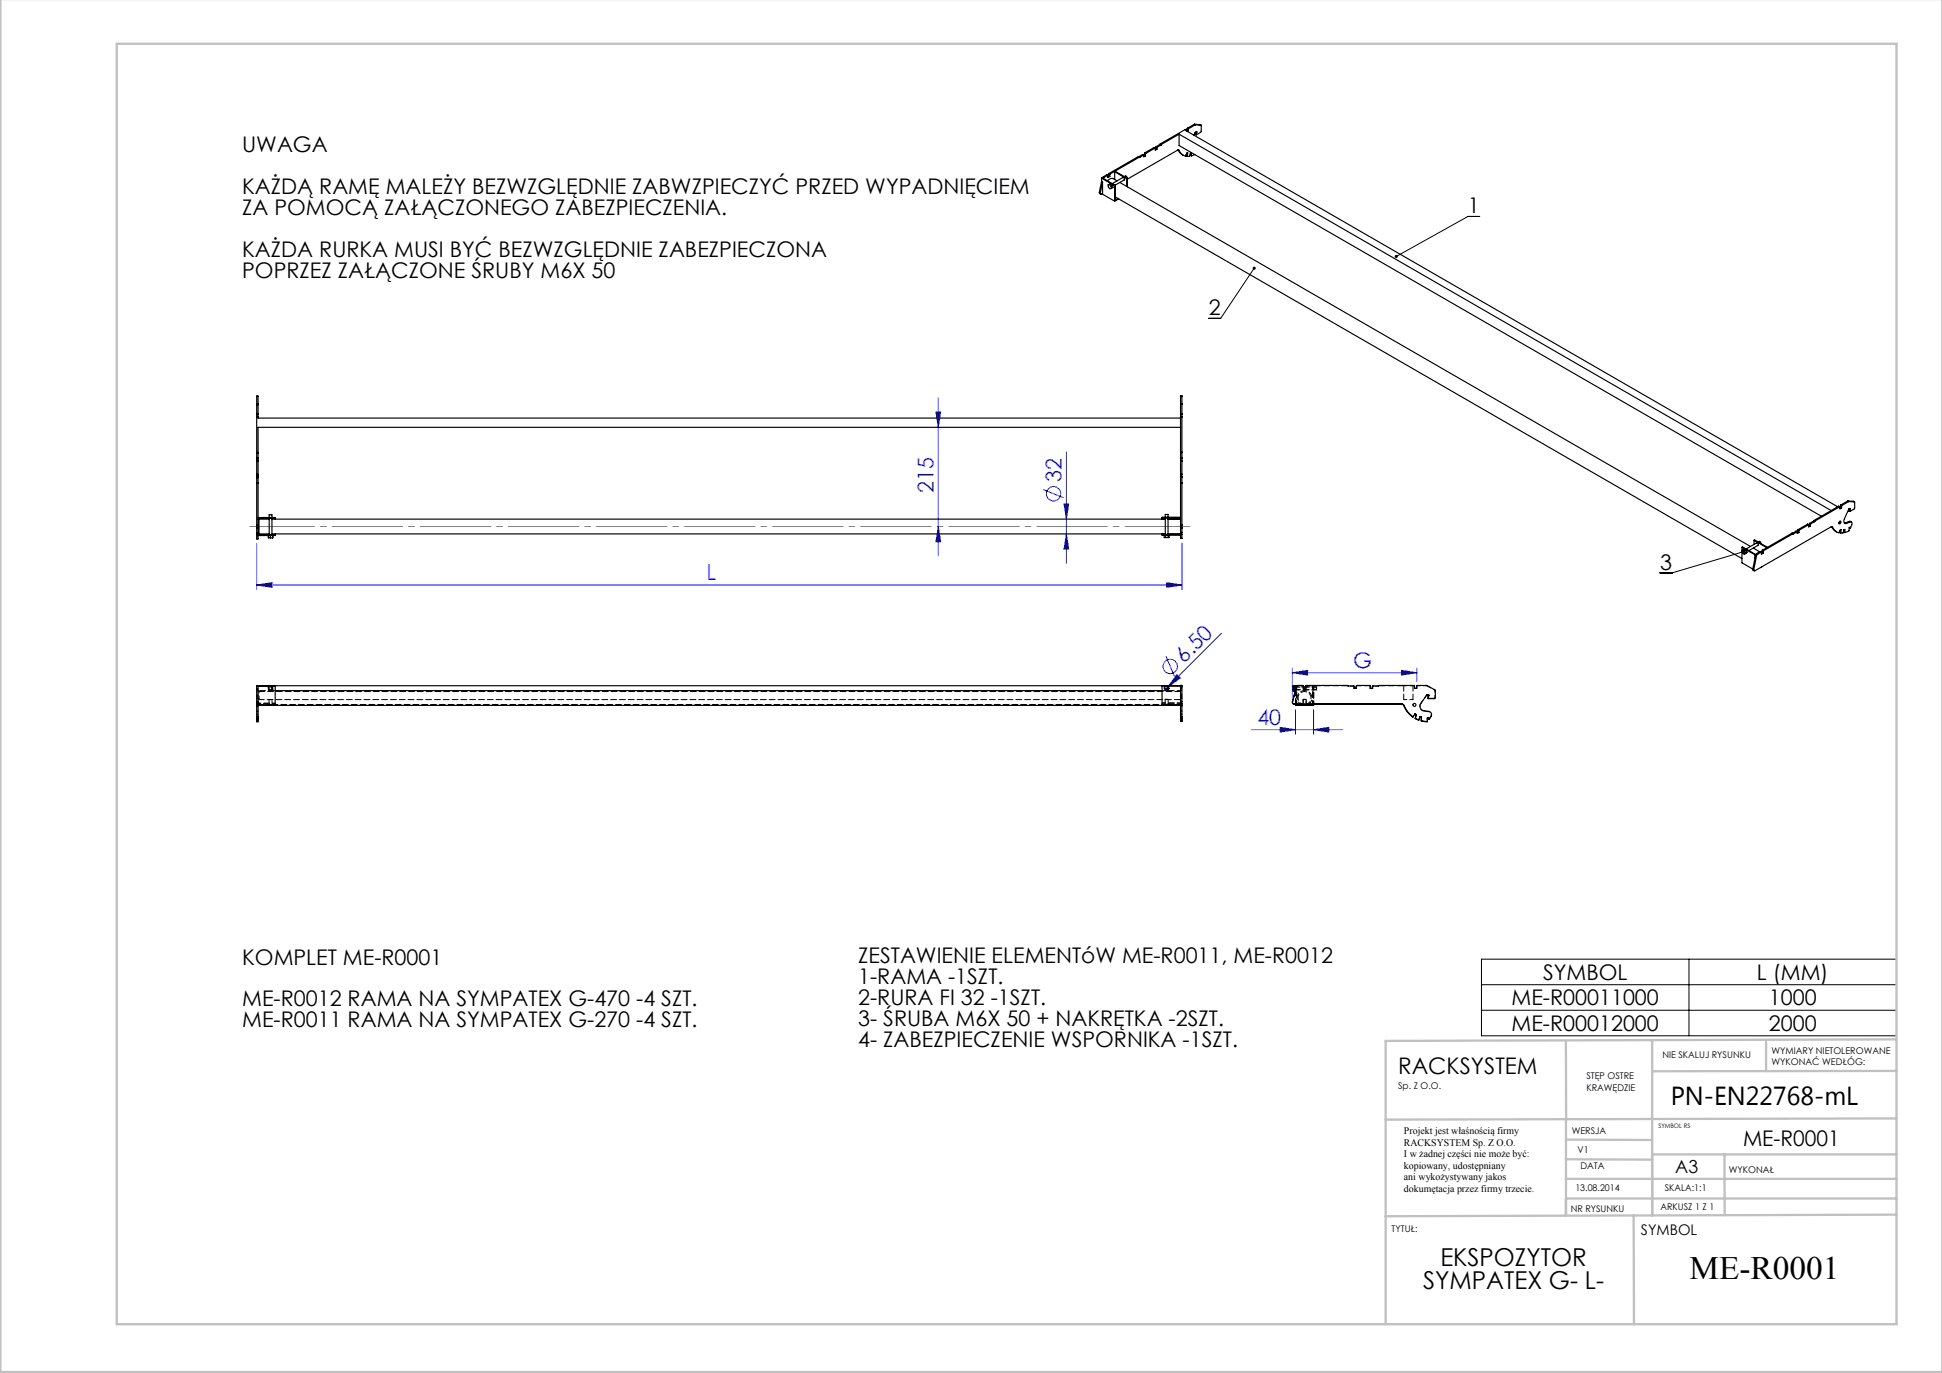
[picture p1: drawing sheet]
<svg xmlns="http://www.w3.org/2000/svg" width="420mm" height="297mm" viewBox="0 0 420 297" stroke-linecap="round" stroke-linejoin="round" font-family="sans-serif">
<g fill="none" stroke="#00f" stroke-width=".22">
<path d="M202.4 89.1h1l-.5 3.3zM202.9 86.1v34.1M230.6 97.8v24M55.5 117.5v10M202.9 113.9l.5 3.3h-1zM225.6 105.9l4.5 1.8M230.1 109h1l-.5 3.3zM230.6 115.5l.5 3.3h-1zM255.6 117.5v10M55.5 126.5l3.3-.5v1.1zM55.5 126.5h200.1M252.3 126l3.3 .5-3.3 .6z"/>
<path d="M264.2 137l-12.1 12.1M252.2 142l1.8 4.4M254.5 145.9l.7 .8-2.7 1.9zM270.6 157.8h19.8M276.9 157.3l3.3 .5-3.3 .6zM279.5 145.5l3.3-.5v1zM279.5 144.5v6.3M279.5 145.5h26.9M280.2 153.5v5.3M284.1 157.8l3.3-.5v1.1zM284.1 153.5v5.3M303.1 145l3.3 .5-3.3 .5z"/>
<path d="M306.4 144.5v2.9"/>
<circle cx="227.8" cy="106.8" r="1.56"/>
<circle cx="253.1" cy="144.2" r="1.56"/>
</g>
<path d="M271.2 58l-7.2 10.9h-2.6M320 46.8h-2.5l-15.5 8.7M377.2 119.3l-15.6 4.6h-2.6M320.4 207.5h89.8v16.6h-89.8zM320.4 213h89.8M320.4 218.5h89.8M365.3 207.5v16.6" fill="none" stroke="#000" stroke-width=".22"/>
<path d="M257.3 113.9h-203.3" fill="none" stroke="#808080" stroke-width=".22" stroke-dasharray="15.2 1.3 1.3 1.3" stroke-dashoffset="1.2"/>
<g fill="none" stroke="#c0c0c0" stroke-width=".5">
<path d="M.1 -.1v296.9h419.9M25.2 9.5h385v276.9h-385zM338.7 225.2v16.9M357.3 225v37.9v-13.2M382 225.4v6.3M410.1 224.8l-110.4 .4v61.2M410.1 231.7h-52.8M338.7 259.3h71.5M338.7 255h71.5M338.7 250.8l18.6 .1M338.7 246.5l18.6 .1M338.7 242.1v20.9"/>
<path d="M357.3 249.7h52.9M373 249.7v13.2M410.1 241.9l-110.4 .3M353.3 262.9l.1 23.5M410.2 262.7l-110.5 .4"/>
</g>
<path d="M301.7 55.2v.4l.3-.1-.3 .1a.34 .34 0 0 0 .5 .2 .34 .34 0 0 0 0-.5 .34 .34 0 0 0-.5-.1zM271 57.7a.34 .34 0 0 0 0 .5 .34 .34 0 0 0 .5 0 .34 .34 0 0 0-.1-.5l-.2 .3 .2-.3zM376.9 119.1a.34 .34 0 0 0 .2 .5 .34 .34 0 0 0 .4-.4l-.3 .1 .3-.1-.2-.2z" fill="#000"/>
<g fill="#00f">
<path d="M254.5 145.9l.7 .8-2.7 1.9z"/>
<path d="M55.5 126.5l3.3-.5v1.1zM252.3 126l3.3 .5-3.3 .6zM279.5 145.5l3.3-.5v1zM303.1 145l3.3 .5-3.3 .5zM276.9 157.3l3.3 .5-3.3 .6zM284.1 157.8l3.3-.5v1.1z"/>
<path d="M230.6 115.5l.5 3.3h-1zM230.1 109h1l-.5 3.3zM202.9 113.9l.5 3.3h-1zM202.4 89.1h1l-.5 3.3z"/>
</g>
<g fill="none" stroke="#000" stroke-width=".25">
<path d="M238.2 38.5h.2l2.8 1.6M238.2 38.5l2.1 1.2M238.2 39.2l.3 .1M238.2 38.5v.7M238.2 39.2l-.4 2.4M238.5 39.3v2.5l-.4 .2-.1-.3M238.5 39.3l-.5 2.4M238.6 38.2l-.2 .3M238.6 38.2l.2 .2M238.8 38.4l-.2 .2M239.3 37.8l.3 .1M239.3 37.8l.2 .1"/>
<path d="M239.3 37.8l-.7 .4M239.5 39.1a1.17 1.17 0 0 1 1.3-.4l.8 .4M239.5 37.9l.1 .5 .4-.2M239.5 37.9l-.7 .5M239.7 40v.5l.3 .3h.4M239.8 38.1l.2 .1M239.8 37.6l.2 .2M239.8 38.1l-.2 .1M239.8 37.6v.5M239.9 37.5l-.1 .1M239.9 37.5l.2 .1M240 39.9l-.3 .1"/>
<path d="M240 39.9l.3 .4M240 37.8v.4M240.1 37.6l-.1 .2M240.3 39.7l-.3 .2M240.3 39.7l.4 .4M240.3 39.7l-.6 .3M240.4 39.8l.7 .4M241.1 37.2l.1-.1 2.6 1.5M241.1 37.2v1.6M241.1 37.2l2.6 1.5M242.2 39.5l136.4 78.7M242.8 38.4a.3 .3 0 0 1 .3 .2 .3 .3 0 0 1 0 .4"/>
<path d="M242.9 38.4l-2.3 1.3M243.2 38.2l.3-.1 .2 .4M243.2 38.9l-2 1.2M243.7 38.7v1.6M243.8 38.6l-.1 .1M243.8 38.6v1.8M246.2 33.9l-6.3 3.6M246.2 33.9l.3 .1M246.2 33.9h.1M246.4 34h.1M246.4 34l-6.3 3.6M247.1 33.4l.3 .1"/>
<path d="M247.1 33.4l.2 .2M247.1 33.4l-.8 .5M247.3 33.6l.1 .3 .3-.2M247.3 33.6l-.8 .4M247.5 33.6l-.1 .1M247.5 33.2l.2 .1M247.5 33.6l.2 .1M247.5 33.2v.4M247.6 33.1l-.1 .1M247.6 33.1l.2 .1M247.7 33.3v.4M247.8 33.2l-.1 .1"/>
<path d="M249.6 31.9l.2 .1M249.6 31.9l-2 1.2M249.8 32l.1 .1M249.8 32l-2 1.2M249.9 32.1v.4l.3-.2M250 32.2l.2 .1M250 32.2h-.1M250 31.8l.2 .2M250 31.8v.4M250.1 31.7l-.1 .1M250.1 31.7l.2 .1M250.2 32v.3"/>
<path d="M250.3 31.8l-.1 .2M250.9 31.2l-.8 .5M250.9 31.2l.2 .2M250.9 31.2h.1M250.9 31.2l.2 .1M251 31.1l-.1 .1M251 31.1l.2 .1M251.1 31.4l-.8 .4M251.1 31.3v.1M251.2 31.2l-.1 .1M255 29l141 81.4M255 29l-3.8 2.2"/>
<path d="M255 29v2.5l138.9 80.2M255 32.5a1.99 1.99 0 0 0 1.4 1.3l.3-.8 .2 .1-.1 .7M255 32.5h-.3l-10.9 6.2M255 32.5l-.2-.1 .4 .7 .7 .5M256.3 28l.3 .1M256.3 28l.2 .1M256.3 28l-5.3 3.1M256.5 28.1l.1 .2h.1M256.5 28.1l-.1 .1 141 81.4M256.6 33.2l-.1 .5 .3 .1M256.7 28.3l.3 .1M256.7 27.9l.3 .1"/>
<path d="M256.7 27.9v.4M256.8 27.7l-.1 .2M256.8 27.7l.2 .2M257 28.4l-.2 .1M257 28v.4M257 27.9v.1M257.5 33.1v.5l.2 .1M257.7 33.7v-.7l-.2 .1-.2 .7h-.5M258.3 26.9l.2 .1M258.3 26.9l-1.5 .8M258.3 26.9h.1M258.3 26.9l1.2 .1"/>
<path d="M258.4 33.4l-.7 .3M258.5 27l-1.5 .9M258.5 28.7v.3l.2 .2M258.5 28.7l.2 .1M258.5 27h.1M258.5 27l1.2 .1M258.6 28.6l-.1 .1M258.7 28.8v.4M258.8 28.5l.1 .1M258.9 28.6h-.4l-.3 .7M258.9 28.6l-.2 .2M259.5 27h.1"/>
<path d="M259.5 27l.2 .1M259.7 27.1l.1 1.4-1.1 .7M237.8 41.6v.2l.2 .2M237.8 41.6l.2 .1M238.3 41.9l2.8 1.6M240.3 40.3l.1 .5M240.7 40.1v.5l-.3 .2M240.7 40.1l-.4 .2M241.1 40.2v3.3M241.2 43.1l.2 .1M241.2 42.6l135.5 78.2M241.2 40.1l-.1 .1"/>
<path d="M241.2 40.1v3M241.8 42.9l-.4 .3M241.9 43l-.8 .5M55.5 90.1v.2M55.5 87.4v.1M55.5 89.6v.1M55.5 97.9h.1M55.5 99.7v.1M55.5 97.9v.1M55.5 99.1v.1M55.5 85.8h.3M55.5 85.8v1.6"/>
<path d="M55.5 87.5v2.1M55.5 89.7v.4M55.5 90.3v7.6M55.5 98v1.1M55.5 99.2v.5M55.5 99.8v2.8M55.5 90.1h.3M55.5 90.3h.3M55.5 87.4h.3M55.5 87.5h.3M55.5 89.6h.3M55.5 89.7h.3"/>
<path d="M55.5 97.9h.3M55.5 99.8h.3M55.5 99.7h.3M55.5 98h.3M55.5 99.1h.3M55.5 99.2h.3M55.8 90.1v.2M55.8 87.4v.1M55.8 89.6v.1M55.8 97.9h.1M55.8 99.7v.1M55.8 97.9v.1"/>
<path d="M55.8 99.1v.1M55.8 85.8v1.6M55.8 87.5v2.1M55.8 89.7v.4M55.8 90.3v.1h199.5M55.8 98v1.1M55.8 99.2v.5M55.8 99.8v2.8M255.3 87.4v.1M255.3 89.5v.1M255.3 90.1v.1M255.3 97.8v.1"/>
<path d="M255.3 99.7v.1M255.3 97.9h.1M255.3 99.1v.1M255.3 85.7h.3M255.3 92.4h-199.5v5.5M255.3 85.7v1.7M255.3 87.5v2M255.3 89.6v.5M255.3 90.2v7.6M255.3 97.9v1.2M255.3 99.2v.5M255.3 99.8v2.8"/>
<path d="M255.3 90.1h.3M255.3 89.6h.3M255.3 97.9h.3M255.3 87.5h.3M255.3 89.5h.3M255.3 87.4h.3M255.3 90.2h.3M255.3 97.8h.3M255.3 99.8h.3M255.3 99.7h.3M255.3 99.1h.3M255.3 99.2h.3"/>
<path d="M255.6 87.4v.1M255.6 89.5v.1M255.6 90.1v.1M255.6 97.8v.1M255.6 99.7v.1M255.6 97.9h.1M255.6 99.1v.1M255.6 85.7v1.7M255.6 87.5v2M255.6 89.6v.5M255.6 90.2v7.6M255.6 97.9v1.2"/>
<path d="M255.6 99.2v.5M255.6 99.8v2.8M55.5 115.3v.3M55.5 114.2v.1M55.5 113.5v.1M55.5 102.6v.1M55.5 104.5v.1M55.5 104.5h.1M55.5 103.2v.1M55.5 116.5h.3M55.5 102.7v.5M55.5 103.3v1.2"/>
<path d="M55.5 104.6v8.9M55.5 113.6v.6M55.5 114.3v1M55.5 115.6v.9M55.5 114.3h.3M55.5 115.3h.3M55.5 114.2h.3M55.5 113.5h.3M55.5 113.6h.3M55.5 104.6h.3M55.5 102.6h.3M55.5 102.7h.3"/>
<path d="M55.5 104.5h.3M55.5 115.6h4M55.5 103.2h.3M55.5 103.3h.3M55.8 115.3v.3M55.8 114.2v.1M55.8 113.5v.1M55.8 102.6v.1M55.8 104.5v.1M55.8 104.5h.1M55.8 103.2v.1M55.8 102.7v.5"/>
<path d="M55.8 103.3v1.2M55.8 104.6v8.9M55.8 113.6v.6M55.8 114.3v1M55.8 115.8v.7M55.8 111.9h3.7v.2M55.8 112.1h3.7M55.8 112.3h.2M55.8 115.4h.2M58 115.8v.5h1v-.5M58.2 112.3h-2.2v3.2h2.2M58.2 111.3h.1"/>
<path d="M58.2 111.3v.6M58.2 112.1v3.5M58.3 111.3h.5v.6M58.5 115.8v.5M58.8 112.3h193.2M58.8 115.5h193.2M58.8 112.1v3.5M59 115.8v.5M59.5 112.1v.2M59.5 115.5v.1M59.5 115.6v.2h-4M251.3 112.1v.2"/>
<path d="M251.3 115.5v.1M251.3 112.3h.1M251.3 115.6v.2h4M251.3 115.6h4.3M251.3 112.1h4M251.8 115.8v.5h1.1v-.5M252 111.9v-.6h.6v.6M252 112.1v3.5M252.1 115.8v.5M252.6 112.3h2.7M252.6 115.5h2.7M252.6 112.1v3.5"/>
<path d="M252.6 115.8v.5M255.3 115.2v1.3M255.3 114.1v.1M255.3 113.5v.1M255.3 102.6v.1M255.3 104.5h.1M255.3 104.4v.1M255.3 103.2v.1M255.3 116.5h.1M255.3 102.7v.5M255.3 103.3v1.1M255.3 104.5v9"/>
<path d="M255.3 113.6v.5M255.3 114.2v1M255.3 111.9h-4v.2M255.3 116.5h.3M255.3 104.5h.3M255.3 114.2h.3M255.3 115.2h.3M255.3 114.1h.3M255.3 113.5h.3M255.3 113.6h.3M255.3 102.6h.3M255.3 102.7h.3"/>
<path d="M255.3 104.4h.3M255.3 103.2h.3M255.3 103.3h.3M255.6 115.2v.4M255.6 114.1v.1M255.6 113.5v.1M255.6 102.6v.1M255.6 104.5h.1M255.6 104.4v.1M255.6 103.2v.1M255.6 116.5h.1M255.6 102.7v.5"/>
<path d="M255.6 103.3v1.1M255.6 104.5v9M255.6 113.6v.5M255.6 114.2v1M255.6 115.6v.9M376.7 118.4l2.9 1.6M376.7 119.2v2.5l2.6 1.5M376.7 118.4v.7M376.7 118.4l.2-.1 2.8 1.6M376.9 118.9l-.2 .3 .2 .4 .3 .3M376.9 118.9l.4 .3M376.9 118.9l.4-.2 .4 .3"/>
<path d="M377.3 119.2l.2 .5M377.5 119.7l-.3 .2M377.7 119l-.4 .2M377.7 119l.1 .5M377.8 119.5l-.3 .2M377.8 119.5l-.6 .4M379.2 118.6l1.4 .8M379.4 116.9l2.7 1.6M379.4 116.9l.1-.1 2.8 1.6M379.4 116.9v.9M379.4 118.5v.2M379.7 119.9l-.1 .1"/>
<path d="M379.7 119.9v.1M379.8 117.5a.3 .3 0 0 1 .4 .1 .3 .3 0 0 1-.1 .4M380 119.7l-.3 .3M380 119.7l.2 .1M380 117.4l-2.4 1.4M380.2 119.8l-.3 .4M380.3 117.2l.3-.1 .2 .5M380.3 117.9l-2.1 1.2M380.7 119.3l.2 .1M380.7 119.3l-.7 .4M380.9 119.4v.5l.4-.2M380.9 119.4l-.7 .4"/>
<path d="M380.9 119.6h.1M381.1 119.5l.2 .2M381.1 119.1l.2 .2M381.1 119.5l-.2 .1M381.1 119.1v.4M381.2 119l-.1 .1M381.2 119l.2 .1M381.3 119.3v.4M381.4 119.1l-.1 .2M387.5 115.3l.3 .2M387.5 115.3l-6.3 3.7M387.6 115.3h.1"/>
<path d="M387.7 115.5l-6.3 3.6M387.8 115.5h.1M388.4 114.9l.3 .1M388.4 114.9l.2 .1M388.4 114.9l-.8 .5M388.6 115l.1 .1M388.6 115l-.8 .5M388.7 115.1v.3l.4-.2M388.8 114.7l.3 .1M388.8 115.1l.3 .1M388.8 115.1l-.1 .1M388.8 114.7v.4"/>
<path d="M388.9 114.5l-.1 .2M388.9 114.5l.2 .2M389.1 114.8v.4M389.1 114.7v.1M390.9 113.4l.3 .1M390.9 113.4l-2 1.1M390.9 113.4l.2 .1M391.1 113.5l.1 .1M391.1 113.5l-2 1.2M391.2 113.6v.4l.3-.2M391.3 113.7l.2 .1M391.3 113.7h-.1"/>
<path d="M391.3 113.3l.2 .1M391.3 113.3v.4M391.4 113.2l-.1 .1M391.4 113.2l.2 .1M391.5 113.4v.4M391.6 113.3l-.1 .1M392.2 112.7l.2 .2M392.2 112.7l-.8 .5M392.2 112.7h.1M392.2 112.7l.3 .1M392.3 112.6l-.1 .1M392.3 112.6l.2 .1"/>
<path d="M392.4 112.9l-.8 .4M392.5 112.8l-.1 .1M392.5 112.7v.1M396.1 113.9l.4 .6 .7 .6M396.1 113.9l.2 .1M396.3 114h-.3l-16.4 9.5h-.3v-.3M396.3 114a1.99 1.99 0 0 0 1.4 1.3l.3-.8 .2 .1-.1 .7M397.6 109.5l.3 .1M397.6 109.5l-5.3 3.1M397.9 109.6v.5l.4-.2M397.9 109.6l-5.4 3.1M397.9 112.8a.25 .25 0 0 1 .2 .3 .25 .25 0 0 1-.4 .1z"/>
<path d="M397.9 112.8l-.2 .4M397.9 114.7v.5l.2 .1M398.1 109.8h-.2M398.1 109.8l.2 .1M398.1 109.3l.2 .2M398.1 109.3v.5M398.1 109.2v.1M398.1 109.2l.3 .1M398.3 109.5v.4M398.4 109.3l-.1 .2M398.8 114.6v.5l.2 .1M399 115.2v-.7l-.2 .1-.2 .7h-.5"/>
<path d="M399.1 113.1h-.2M399.1 113.1l.3 .1M399.6 108.4l.2 .1M399.6 108.4l-1.5 .8M399.7 108.4h-.1M399.7 108.4l.2 .1M399.7 108.4h1.1M399.8 108.5l-1.4 .8M399.8 112.8l.6 .1M399.8 112.8l.2 .1M399.8 112.8l-.7 .3M399.8 110.2v.3l.3 .2"/>
<path d="M399.8 110.2l.3 .1M399.9 108.5h-.1M399.9 108.5l1.1 .1M399.9 110.1l-.1 .1M400 114.1l.2 .2M400 112.9a.38 .38 0 0 1 .6 .2 .38 .38 0 0 1-.1 .5l-.3 .7M400 112.9l-.6 .3M400.1 110.3v.4M400.1 110h.1M400.2 114.3l-.1-.3-.2 .2v.6l-.9 .4M400.2 114.3h.1M400.2 110l-.4 .1-.9 2.1a.57 .57 0 0 0-.2 .7 .57 .57 0 0 0 .7 .3"/>
<path d="M400.2 110l-.1 .3M400.8 108.4l.1 .1M400.8 108.4l.3 .2M401 108.6l.1 1.4-1 .7M379.6 120v.7M379.7 120.1l-.6 3.1 .3 .3M379.7 120.1l.2 .1M379.7 120v.1M379.9 120.2l-.6 3M381.1 122.6l-.4 .2M55.5 151.8v.5M55.5 148.3v.1"/>
<path d="M55.5 152.5v.1M55.5 152.6v2.5M55.5 155.4v.4M55.5 156v.1h.3v-.1M55.5 148.3h199.8M55.5 151.8h.3M55.5 149.3h.3v2.5M55.5 148.3h.1M55.5 148.4v3.4M55.5 152.3v.2M55.5 155.1v.3M55.5 155.8v.2"/>
<path d="M55.5 148.4h2.9M55.5 152.6h.3M55.5 155.1h.3M55.5 155.4h.3M55.5 155.8h.3M55.5 156h.3M55.8 151.8v.5h-.3M55.8 148.3v.1M55.8 152.5v.1M55.8 152.6v2.5M55.8 155.4v.4M55.8 148.3h.1"/>
<path d="M55.8 155.1v.3M55.8 155.8v.2M56 152.5l3 .1M58 148.7l.5-.3 .5 .2v.6l-.4 .3-.5-.3zM58.5 148.4h1v4.1h-4M59 152.6h196.6M59 152.6h.1M59.5 149.4h191.8M252.1 148.4h.5l.3 .5-.4 .5-.5-.1-.2-.5zM255.3 152.5v2.6M255.3 151.8v.5M255.3 148.4l.3-.1v.3"/>
<path d="M255.3 155.4v.3M255.3 155.9v.2h.3v-.2M255.3 151.8h.3M255.3 152.3h.3M255.3 148.6h.3M255.3 148.4v3.4M255.3 152.3v.2M255.3 155.1v.3M255.3 155.7v.2M255.3 148.4h-4v4.1h4M255.3 155.1h.3M255.3 155.4h.3"/>
<path d="M255.3 155.7h.3M255.3 155.9h.3M255.6 151.8v.5M255.6 152.3v.3M255.6 152.6v2.5M255.6 155.4v.3M255.6 148.6v3.2M255.6 155.1v.3M255.6 155.7v.2M279.7 149.2h.1M279.7 148.6h.1M279.7 148.9h.5"/>
<path d="M280.1 149.5l-.6 2.4 .2 .4h.5M280.2 152.3v.2h1.5M280.2 152.3v.2h3.9v-.2M280.2 148.4v.8M280.5 148.4h-.8v1h.5l-.5 .1v-1.1h.5M281.2 152.3a1.6 1.6 0 0 0 1.9 0M281.6 152.3l.6 .1 .5-.1M281.9 148.6h.5M282.4 148.4v.5h-.5l-.1-.6h-1.1l-.2 .2-.9 3.3 .1 .4 23.5 .1 .4 .2a5.6 5.6 0 0 0 2 2.6M282.4 148.4l9.1-.1 1.3 .1 .1 .5h.5v-.5M282.4 148.3v.3M282.5 152.6h.1"/>
<path d="M284.1 152.5h-1.5M284.1 152.3h19l.5 .3a4.7 4.7 0 0 0 2 2.4M293.4 148.4l2.9-.1 .1 .6h.5v-.5h1.2M293.4 148.3l-.1 .6M296.9 148.4l-.1 .5M298.2 148.3l-.1 .1M298.2 148.3h7.6l.1 .6h.5v-.5M305.6 155.1l.5-.7 .2 .2-.2 .8 .6 .3 .4-.7 .3 .1v.8l1.3 .2v-.8h.3l.1 .3M306 154.5l.2 .1M306.1 155.4l.8 .3M306.4 148.4l2.2-.1 1.8 1v1.7l-1.5 .1 .2-.7-.5-.1-1.3 1.9a1 1 0 0 0 .6 1.5l1 .2a.7 .7 0 0 1 .6 1l-.4 .7M306.4 148.3v.6"/>
<path d="M307.1 155l.3 .1v.9l1.3 .1M308.6 150.3l.4 .2-.1 .6 1.4-.1M308.7 155.3h.3v.3M309 155.6h.1M309.1 155.6h.1M309.1 155.6h-.1"/>
<circle cx="305.9" cy="152.5" r=".33"/>
</g>
<path d="M56 151v-1.6M56 152.5v-1.5M281.6 152.3a1.4 1.4 0 0 1-.9-1.3M281.9 148.6h-1.7" fill="none" stroke="#000" stroke-width=".22" stroke-dasharray="1.3 .6" stroke-dashoffset=".8"/>
<g fill="none" stroke="#000" stroke-width=".22" stroke-dasharray="1.3 .6">
<path d="M55.5 148.6h.3M55.5 152.8h.3M55.8 148.4v.2M55.8 148.9h-.3M55.8 148.4h-.3M55.8 148.3h-.3M55.8 148.5h-.3M55.8 152.3v.2M55.8 154.6h-.3M55.8 154.5h-.3M55.8 155.1h-.3M55.8 155h-.3"/>
<path d="M55.8 152.2h-.3M55.8 153.8h-.3M55.8 150.3h-.3M55.8 155.3h-.3M55.8 153.9h-.3M55.8 150.5h-.3M55.8 150.7h-.3M55.8 151.1h-.3M55.8 155.6h-.3M55.8 155.5h-.3M55.8 150.9h-.3M55.8 149.3h-.3"/>
<path d="M55.8 149.5h-.3M58.2 151.3h.3M58.5 151.3h.3M58.5 148.4h-.1M58.7 152.4v.2M58.7 152.4h.3M59 152.4h.3M59 152.4h.1M59.3 152.6v-.2M252 151.3h.3M252 152.4v.2M252.3 152.4h.3"/>
<path d="M252.3 151.3h.3M252.6 152.6h.1M252.6 152.6v-.2M255.3 149.6h-199.3M255.3 152.8h.3M255.6 148.4h-.3M255.6 148.9h-.3M255.6 148.3h-.3M255.6 148.5h-.3M255.6 154.6h-.3M255.6 154.4h-.3M255.6 155.1h-.3"/>
<path d="M255.6 155h-.3M255.6 152.2h-.3M255.6 153.7h-.3M255.6 150.3h-.3M255.6 155.3h-.3M255.6 154.9h-.3M255.6 153.9h-.3M255.6 150.4h-.3M255.6 150.7h-.3M255.6 151.1h-.3M255.6 155.6h-.3M255.6 155.5h-.3"/>
<path d="M255.6 150.9h-.3M255.6 149.2h-.3M255.6 149.4h-.3M279.7 148.7h.5M279.7 149.2h.5M279.7 148.8h.5M279.7 149.3h.5M279.7 148.6h.5M279.7 148.4h.5M280.2 149.5h.1M280.2 148.4h.1M280.2 148.4h.2"/>
<path d="M280.2 149.3l-.1 .2M280.2 149.3h.2M280.2 149.4h.1M280.2 149.2h.2M280.4 148.6h-.2M280.4 148.5v.1M280.4 148.5h-.2M280.6 152.3l-.2-.2M280.6 152.3h3.1M280.7 148.3l-.2 .1M281.8 152.4v.2M281.8 148.4l-.1-.1"/>
<path d="M281.8 148.9v-.5M282.4 148.9h-.6M282.4 148.6v.3M282.5 152.6v-.2M282.5 148.3h-.1M282.5 152.6v-.3M283.7 152.3h-3.1M283.9 148.4h.2M283.9 152.1l-.2 .2M283.9 149.3h.2M283.9 149.2h.2M284.1 152.3h.1"/>
<path d="M284.1 148.6h-.2M284.1 148.4h-.2M284.1 148.5h-.2M284.7 148.6v.6M291.5 148.3h-9M291.5 148.4v-.1M291.6 148.4h-.1M292.8 148.5l-.1-.1M292.8 148.9v-.4M293.3 148.9h-.5M293.3 148.9h.1M293.4 148.3h.1"/>
<path d="M296.3 148.4l-.1-.1M296.3 148.9v-.5M296.8 148.9h-.5M296.8 148.9h.1M296.9 148.4h.1M298.1 148.4h.1M305.8 148.3h-.2M305.9 148.4l-.1-.1M305.9 148.9v-.5M306 154.5h.1M306.4 148.9h-.5M306.4 148.9h.1"/>
<path d="M306.5 148.3h-.1M307.1 155h.1M308.6 150.3h.1M308.6 148.4l-.1-.1M308.7 155.3h.1M309.1 155.6v-.1M309.1 155.5l.3-.5M310.3 151l.1-.1M310.4 149.5l-.1-.2"/>
</g>
<path d="M252.6 152.6h-.6M280.2 149.2h4.5M281.8 151.3h.7M281.9 151.3h.6M284.7 148.6h-4.5" fill="none" stroke="#000" stroke-width=".22" stroke-dasharray="1.3 .6" stroke-dashoffset=".3"/>
<g fill="none" stroke="#000" stroke-width=".22" stroke-dasharray="1.3 .6" stroke-dashoffset=".5">
<path d="M58.2 151.3v1M58.8 152.3v-1M59.3 152.4h192.7M251.3 152.3h4M251.3 152.1h4M252 151.3v1M252.6 152.4h-.6h.3M252.6 152.3v-1M255.3 152.1h-4M255.3 149.4h-4M280.2 148.4v1M280.7 151a1.4 1.4 0 0 1 2.2-1.2 1.4 1.4 0 0 1-.2 2.5"/>
<path d="M281.7 148.3h-1M281.8 151.3v1M281.9 151.3v1M282.5 152.3v-1M284.1 152.5v-4.1M308.8 153.9l-.9-.1"/>
</g>
<path d="M58.8 149.1a.3 .3 0 0 0-.3-.5 .3 .3 0 0 0-.3 .4 .3 .3 0 0 0 .5 .2l.1-.1M252.6 148.9a.3 .3 0 0 0-.4-.3 .3 .3 0 0 0-.1 .5 .3 .3 0 0 0 .5-.1v-.1" fill="none" stroke="#000" stroke-width=".22" stroke-dasharray="1.3 .6" stroke-dashoffset=".9"/>
<path d="M58.8 148.9a.33 .33 0 0 0-.4-.3 .33 .33 0 0 0-.1 .6 .33 .33 0 0 0 .5-.2v-.1M252.6 148.9a.33 .33 0 0 0-.4-.3 .33 .33 0 0 0-.1 .5 .33 .33 0 0 0 .5-.1v-.1M284.1 148.4v3.9M292.7 148.4h-1.1M298.1 148.4h-1.2M303.6 151.3h2M305.6 148.3h-2M307.9 153.8a1 1 0 0 1-.7-1.6M308.5 148.3h-2" fill="none" stroke="#000" stroke-width=".22" stroke-dasharray="1.3 .6" stroke-dashoffset=".6"/>
<path d="M55.8 149.3v-.7M281.7 152.5h.9M284.7 148.6h-2.3M305.6 155l.4-.5M306.8 155.7l.3-.7M307.2 152.2l1.4-1.9M308.7 156.1v-.8" fill="none" stroke="#000" stroke-width=".22" stroke-dasharray="1.3 .6" stroke-dashoffset=".4"/>
<path d="M55.8 152.3h3.7M55.8 152.1h3.7M59.5 152.1h-3.7M280.4 148.4v3.7M280.4 152.1v-3.6M281.2 152.3l-.5-.6-.2-.7M283.9 152.1v-3.7M283.9 148.4v3.7M309.4 155a.7 .7 0 0 0-.6-1.1M310.4 150.9v-1.4" fill="none" stroke="#000" stroke-width=".22" stroke-dasharray="1.3 .6" stroke-dashoffset=".7"/>
<path d="M255.3 151.3h-199.5" fill="none" stroke="#000" stroke-width=".22" stroke-dasharray="1.3 .6" stroke-dashoffset="-.1"/>
<path d="M59.5 149.4h-3.5M303.6 148.3h-5.4" fill="none" stroke="#000" stroke-width=".22" stroke-dasharray="1.3 .6" stroke-dashoffset="-.2"/>
<path d="M56 152.4h2.7M252.6 152.4h2.7M280.2 149.4v2.9M280.5 151a1.6 1.6 0 0 1 2.3-1.4 1.6 1.6 0 0 1 .3 2.7M296.2 148.3h-2.8" fill="none" stroke="#000" stroke-width=".22" stroke-dasharray="1.3 .6" stroke-dashoffset=".2"/>
<path d="M280.2 152.3v-3.1M303.6 148.3v3M305.6 151.3v-3" fill="none" stroke="#000" stroke-width=".22" stroke-dasharray="1.3 .6" stroke-dashoffset=".1"/>
<path d="M310.3 149.3l-1.7-.9" fill="none" stroke="#000" stroke-width=".22" stroke-dasharray="1.3 .6" stroke-dashoffset="1"/>
<text font-size="7.1" x="365.4" y="276.7">ME-R0001</text>
<text font-size="5.6" x="361.3" y="239.1">PN-EN22768-mL</text>
<g font-size="5.3">
<text x="311.5" y="273.8">EKSPOZYTOR</text>
<text x="307.8" y="278.9">SYMPATEX G- L-</text>
</g>
<text font-size="4.9" x="302.4" y="232.4">RACKSYSTEM</text>
<g font-size="4.7">
<text x="52.4" y="33">UWAGA</text>
<text x="52.4" y="42">KAŻDĄ RAMĘ MALEŻY BEZWZGLĘDNIE ZABWZPIECZYĆ PRZED WYPADNIĘCIEM</text>
<text x="52.4" y="46.6">ZA POMOCĄ ZAŁĄCZONEGO ZABEZPIECZENIA.</text>
<text x="317.5" y="46.2">1</text>
<text x="52.4" y="55.6">KAŻDA RURKA MUSI BYĆ BEZWZGLĘDNIE ZABEZPIECZONA</text>
<text x="52.4" y="60.1">POPRZEZ ZAŁĄCZONE ŚRUBY M6X 50</text>
<text x="261.4" y="68.2">2</text>
<text x="359.1" y="123.3">3</text>
<text x="52.4" y="208.6">KOMPLET ME-R0001</text>
<text x="185.6" y="208.3">ZESTAWIENIE ELEMENTóW ME-R0011, ME-R0012</text>
<text x="185.6" y="212.8">1-RAMA -1SZT.</text>
<text x="333.7" y="211.9">SYMBOL</text>
<text x="380" y="211.9">L (MM)</text>
<text x="52.4" y="217.7">ME-R0012 RAMA NA SYMPATEX G-470 -4 SZT.</text>
<text x="185.6" y="217.3">2-RURA FI 32 -1SZT.</text>
<text x="185.6" y="221.9">3- ŚRUBA M6X 50 + NAKRĘTKA -2SZT.</text>
<text x="326.9" y="217.5">ME-R00011000</text>
<text x="382.5" y="217.5">1000</text>
<text x="52.4" y="222.2">ME-R0011 RAMA NA SYMPATEX G-270 -4 SZT.</text>
<text x="185.6" y="226.4">4- ZABEZPIECZENIE WSPORNIKA -1SZT.</text>
<text x="326.9" y="223">ME-R00012000</text>
<text x="382.5" y="223">2000</text>
<text x="377" y="247.8">ME-R0001</text>
</g>
<g font-size="4.7" fill="#00f">
<text x="201.9" y="106.7" transform="rotate(-90 201.9 106.7)">215</text>
<text x="229.6" y="104.2" transform="rotate(-90 229.6 104.2)">32</text>
<text x="152.8" y="125.5">L</text>
<text x="256.1" y="143.6" transform="rotate(-45 256.1 143.6)">6.50</text>
<text x="292.7" y="144.5">G</text>
<text x="271.9" y="156.8">40</text>
</g>
<text font-size="3.9" x="362.3" y="253.8">A3</text>
<text font-size="3.2" x="354.9" y="267.2">SYMBOL</text>
<g font-size="2.2">
<text x="303.6" y="245.3">Projekt jest właśnością firmy</text>
<text x="303.6" y="247.8">RACKSYSTEM Sp. Z O.O.</text>
<text x="303.6" y="250.3">I w żadnej części nie może być:</text>
<text x="303.6" y="252.8">kopiowany, udostępniany</text>
<text x="303.6" y="255.3">ani wykożystywany jakos</text>
<text x="303.6" y="257.8">dokumętacja przez firmy trzecie.</text>
</g>
<g font-size="2">
<text x="383.1" y="227.9">WYMIARY NIETOLEROWANE</text>
<text x="343.1" y="233.4">STĘP OSTRE</text>
<text x="359.5" y="228.9">NIE SKALUJ RYSUNKU</text>
<text x="383.1" y="230.4">WYKONAĆ WEDŁÓG:</text>
<text x="302.4" y="235.5">Sp. Z O.O.</text>
<text x="343.1" y="235.9">KRAWĘDZIE</text>
<text x="339.9" y="245.4">WERSJA</text>
<text x="341.2" y="249.4">V1</text>
<text x="340.7" y="257.7">13.08.2014</text>
<text x="341.8" y="252.9">DATA</text>
<text x="360.1" y="257.7">SKALA:1:1</text>
<text x="373.9" y="253.8">WYKONAŁ</text>
<text x="339.7" y="262.3">NR RYSUNKU</text>
<text x="359.1" y="261.8">ARKUSZ 1 Z 1</text>
<text x="301" y="266.4">TYTUŁ:</text>
</g>
<text font-size="1.3" x="358.7" y="244">SYMBOL RS</text>
</svg>
